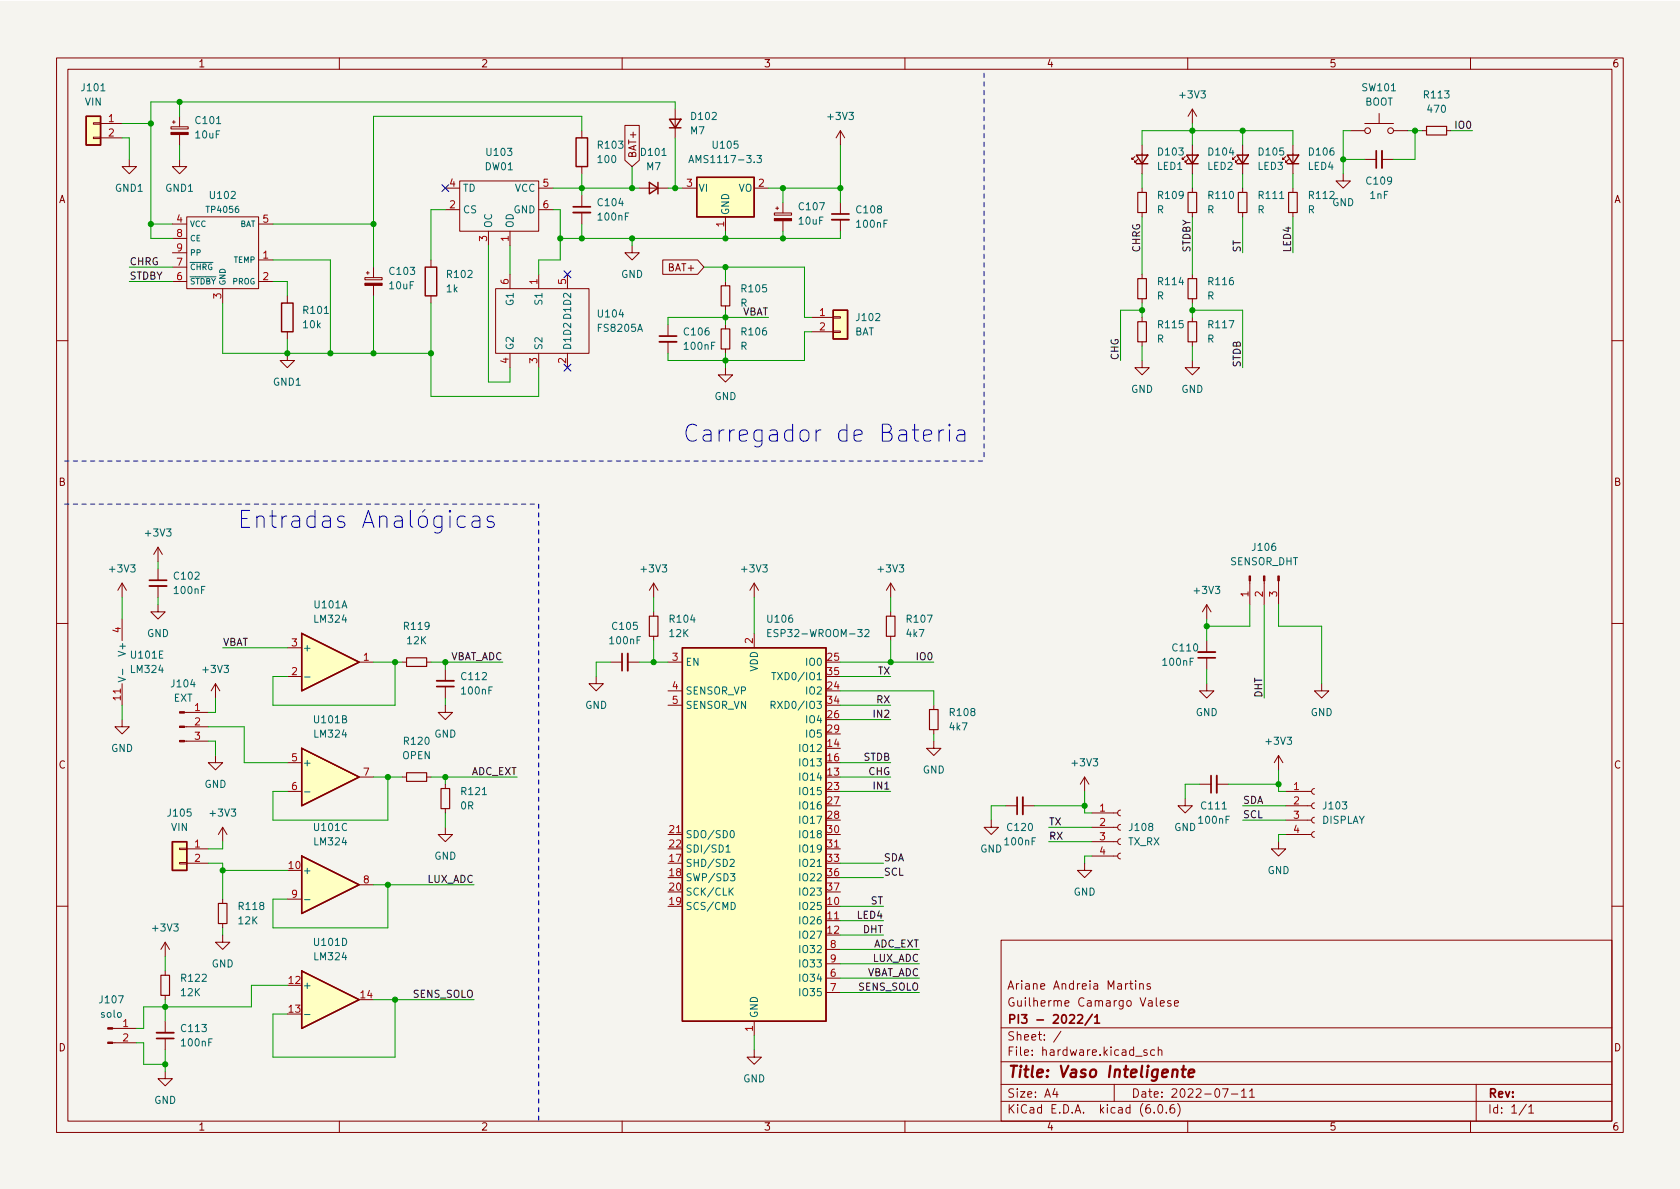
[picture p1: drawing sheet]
<svg xmlns="http://www.w3.org/2000/svg" width="297mm" height="210mm" viewBox="0 0 297 210" stroke-linecap="round" stroke-linejoin="round" font-family="sans-serif">
<path d="M0 .2h297v210.1h-297z" fill="#f5f4ef" stroke="#f5f4ef" stroke-width=".18"/>
<g fill="none" stroke="#840000" stroke-width=".18">
<path d="M10 10.2h277v190.1h-277zM12 12.2h273v186.1h-273zM60 10.2v2M110 10.2v2M119.4 19.3v5.1M160 10.2v2M210 10.2v2M210.8 19.3v2.5M210.8 19.3l-.7 1.3M210.8 19.3l.8 1.3M260 10.2v2M16.5 24.3h1.3v.2h-1.3z"/>
<path d="M16.5 21.7h1.3v.3h-1.3zM17.8 21.8h3.8M17.8 24.4h3.8M22.9 28.2v1.3h1.2l-1.2 1.2-1.3-1.2h1.3M30.2 22.4h3.1v.4h-3.1zM30.5 39.6h2.5M30.5 21.6h.5M30.7 21.3v.5M31.7 28.2v1.3h1.3l-1.3 1.2-1.2-1.2h1.2M31.7 20.6v1.8M31.7 23.8v1.8M33 38.3h12.7v12.7h-12.7z"/>
<path d="M45.7 39.6h2.6M78.7 37.1h2.6M78.7 33.3h2.6M81.3 32h13.9v8.9h-13.9zM95.2 37.1h2.6M95.2 33.3h2.6M102.9 23.1v1.3M102.9 29.5v1.2M102.9 34.5v2.1M102.9 37.6v2M110.5 22.2h2.5v6.1l-1.2 1.2-1.3-1.2zM113 33.3h5.1"/>
<path d="M120.6 33.3h2.6M128.3 38.3v2.6M133.3 33.3h2.6M136.9 37.7h3.1v.3h-3.1zM137.2 36.8h.5M137.4 36.6v.5M138.4 35.8v1.9M138.4 39v1.9M148.6 23.1l-.8 1.3M148.6 23.1v2.5M148.6 35.8v2M148.6 38.9v2"/>
<path d="M148.6 23.1l.8 1.3M200.7 27.7l-.5 .5v-.3v.3h.2M201.2 28.2l-.5 .5v-.3v.3h.2M201.9 25.6v5.1M201.9 33.3v.7M201.9 37.6v.7M209.5 27.7l-.5 .5v-.3v.3h.3M210.1 28.2l-.6 .5v-.3v.3h.3M210.8 25.6v5.1M210.8 33.3v.7M210.8 37.6v.7M218.4 27.7l-.5 .5v-.3v.3h.3"/>
<path d="M218.9 28.2l-.5 .5v-.3v.3h.3M219.7 25.6v5.1M219.7 33.3v.7M219.7 37.6v.7M227.3 27.7l-.5 .5v-.3v.3h.3M227.8 28.2l-.5 .5v-.3v.3h.3M228.6 25.6v5.1M228.6 33.3v.7M228.6 37.6v.7M237.5 30.7v1.3h1.3l-1.3 1.3-1.3-1.3h1.3M238.8 23.1h2.5M241.3 21.8h5.1"/>
<path d="M241.3 28.2h2M243.8 20.1v1.7M244.3 28.2h2.1M246.4 23.1h2.5M251.5 23.1h.7M255.8 23.1h.7M30.5 49.8h2.5M30.5 47.2h2.5M30.5 42.2h2.5M30.5 44.7h2.5M39.4 51v2.6M45.7 46h2.6"/>
<path d="M45.7 49.8h2.6M50.8 52.3v1.3M50.8 58.7v1.2M64.5 49.1h3.1v.4h-3.1zM64.8 48.3h.5M65 48v.5M66 47.2v1.9M66 50.5v1.8M76.2 46v1.2M76.2 52.3v1.3M86.4 40.9v2.5M87.6 51h16.5v11.5h-16.5z"/>
<path d="M90.2 40.9v2.5M90.2 48.5v2.5M95.2 48.5v2.5M100.3 48.5v2.5M111.8 43.4v1.3h1.2l-1.2 1.3-1.3-1.3h1.3M117.2 46h6.1l1.2 1.2-1.2 1.3h-6.1zM118.1 57.4v2M128.3 49.8v.7M128.3 54.1v.8M128.3 57.4v.8M143.5 56.1h3.8M143.5 58.7h3.8"/>
<path d="M147.3 58.5h1.3v.3h-1.3zM147.3 56h1.3v.3h-1.3zM201.9 48.5v.8M201.9 52.8v.8M201.9 56.1v.8M210.8 48.5v.8M210.8 52.8v.8M210.8 56.1v.8M10 60.2h2M50.8 62.5v1.2h1.3l-1.3 1.3-1.3-1.3h1.3M90.2 62.5v2.5M95.2 62.5v2.5"/>
<path d="M100.3 62.5v2.5M118.1 60.4v2.1M128.3 65v1.3h1.2l-1.2 1.3-1.3-1.3h1.3M128.3 61.7v.8M201.9 63.7v1.3h1.3l-1.3 1.3-1.2-1.3h1.2M201.9 60.4v.8M210.8 63.7v1.3h1.3l-1.3 1.3-1.3-1.3h1.3M210.8 60.4v.8M285 60.2h2M27.9 96.8l-.7 1.2M27.9 96.8v2.5M27.9 96.8l.8 1.2"/>
<path d="M10 110.2h2M21.6 103.1l-.8 1.3M21.6 103.1v2.6M21.6 109.5v3.8M21.6 103.1l.8 1.3M27.9 106.9v1.3h1.3l-1.3 1.3-1.2-1.3h1.2M27.9 100.6v2M27.9 103.6v2.1M50.8 119.6h2.5M50.8 114.5h2.5M63.5 117.1h2.5M71.1 117.1h.8"/>
<path d="M75.4 117.1h.8M78.7 118.4v2M105.4 119.6v1.3h1.3l-1.3 1.3-1.3-1.3h1.3M107.9 117.1h2.1M111 117.1h2M115.6 103.1l-.8 1.3M115.6 103.1v2.6M115.6 108.2v.8M115.6 112.5v.8M115.6 103.1l.7 1.3M118.1 117.1h2.5M133.3 103.1v2.6"/>
<path d="M133.3 112v2.5M133.3 103.1l-.7 1.3M133.3 103.1l.8 1.3M157.5 103.1l-.8 1.3M157.5 103.1v2.6M157.5 108.2v.8M157.5 112.5v.8M157.5 103.1l.7 1.3M213.4 106.9l-.8 1.3M213.4 106.9v2.6M213.4 113.3v2M213.4 116.3v2.1"/>
<path d="M213.4 106.9l.7 1.3M221 102.7v4.2M223.5 102.7v4.2M226.1 102.7v4.2M285 110.2h2M21.6 127.2v1.3h1.3l-1.3 1.3-1.3-1.3h1.3M21.6 120.9v3.8M32.6 131.1h4.2M32.6 128.5h4.2M32.6 126h4.2M38.1 133.6v1.3h1.3l-1.3 1.2-1.3-1.2h1.3M38.1 120.9l-.8 1.3"/>
<path d="M38.1 120.9v2.5M38.1 120.9l.8 1.3M50.8 134.9h2.5M50.8 139.9h2.5M63.5 137.4h2.5M71.1 137.4h.8M75.4 137.4h.8M78.7 124.7v1.3h1.3l-1.3 1.2-1.2-1.2h1.2M78.7 121.4v2M78.7 138.7v.7M118.1 122.2h2.5M118.1 124.7h2.5"/>
<path d="M165.1 131.1v1.2h1.3l-1.3 1.3-1.3-1.3h1.3M165.1 124.7v.8M165.1 129v.8M191.8 137.4l-.8 1.3M191.8 137.4v2.5M191.8 137.4l.7 1.3M212.1 138.7h2M213.4 120.9v1.3h1.2l-1.2 1.2-1.3-1.2h1.3M215.1 138.7h2.1M226.1 133.6v2.5M226.1 133.6l-.8 1.3M226.1 133.6l.7 1.3"/>
<path d="M227.3 139.9h4.6M232.4 139.4l-.3 .2-.2 .3 .2 .4 .3 .2M233.7 120.9v1.3h1.2l-1.2 1.2-1.3-1.2h1.3M31.7 152.5h1.3v.3h-1.3zM31.7 150h1.3v.2h-1.3zM33 150.1h3.8M33 152.6h3.8M39.4 146.3v2.5M39.4 159v.8M39.4 146.3l-.8 1.3M39.4 146.3l.7 1.3M50.8 159h2.5"/>
<path d="M63.5 156.5h2.5M78.7 146.3v1.3h1.3l-1.3 1.2-1.2-1.2h1.2M78.7 143v.8M118.1 147.6h2.5M146 150.1h2.6M175.3 145v1.3h1.2l-1.2 1.3-1.3-1.3h1.3M177.8 142.5h2M180.8 142.5h2.1M191.8 152.6v1.3h1.2l-1.2 1.3-1.3-1.3h1.3M193 151.4h4.6M193 148.8h4.6M193 146.3h4.6"/>
<path d="M193 143.8h4.6M198.1 150.9l-.3 .1-.2 .4 .2 .3 .3 .2M198.1 148.3l-.3 .2-.2 .3 .2 .4 .3 .1M198.1 145.8l-.3 .1-.2 .4 .2 .4 .3 .1M198.1 143.3l-.3 .1-.2 .4 .2 .3 .3 .2M209.5 141.2v1.3h1.3l-1.3 1.3-1.2-1.3h1.2M226.1 148.8v1.3h1.2l-1.2 1.3-1.3-1.3h1.3M227.3 147.6h4.6M227.3 142.5h4.6M227.3 145h4.6M232.4 147.1l-.3 .1-.2 .4 .2 .3 .3 .2M232.4 144.5l-.3 .2-.2 .3 .2 .4 .3 .1"/>
<path d="M232.4 142l-.3 .1-.2 .4 .2 .3 .3 .2M10 160.2h2M29.2 166.6l-.8 1.3M29.2 166.6v2.6M29.2 171.7v.8M29.2 176v.8M29.2 166.6l.8 1.3M39.4 165.3v1.3h1.2l-1.2 1.3-1.3-1.3h1.3M39.4 163.3v.8M146 162.8h2.6M146 173h2.6M146 175.5h2.6"/>
<path d="M146 167.9h2.6M146 170.4h2.6M177 166.3h108v32h-108zM199.7 173.9h.6M199.9 173.4v1.3l.4 .2M200.8 173.4v.2M200.8 173.9v1M201.5 174.1l.2-.2 .4 .1v.9M201.5 173.9v1M203.4 174l-.4-.1-.2 .2 .1 .3 .5 .1v.4h-.6M204.4 176.4v1.3l.2 .2M205.1 177.4l.8-.1-.1-.3-.4-.1-.3 .2 .1 .8h.6"/>
<path d="M207 177l-.4-.1-.2 .2 .1 .3 .5 .1v.4h-.6M207.6 177.4l.8-.1-.1-.3-.4-.1-.3 .2 .1 .8h.6M285 160.2h2M19.9 184.4h4.2M19.9 181.9h4.2M29.2 189.5v1.2h1.3l-1.3 1.3-1.3-1.3h1.3M29.2 180.6v2M29.2 183.6v2.1M60 198.3v2M110 198.3v2M133.3 185.7v1.2h1.3l-1.3 1.3-1.2-1.3h1.2M133.3 180.6v2.5"/>
<path d="M160 198.3v2M177 194.8h108M177 191.8h108M177 187.8h108M177 181.8h108M186.5 192.5l-.4 1h1M186.9 193v1M187.6 182.4l-1.3 1.9M197 191.8v3M200.8 186.8h1.1M202.8 185.7l-.4-.1-.2 .2 .1 .3 .5 .1v.4h-.6M204.1 196.7v.1"/>
<path d="M204.1 185.7l-.4-.1-.3 .3v.4l.2 .3h.5M204.8 185.8l.2-.2 .4 .1v.9M204.8 185.1v1.5M204.9 195.4l.2-.1a.81 .81 0 0 1 .6 .7 .81 .81 0 0 1-.3 .8h-.2a.81 .81 0 0 1-.6-.6 .81 .81 0 0 1 .3-.8zM206.2 196.7v.1M207.6 195.3a.59 .59 0 0 0-.7 .7v.5l.1 .3h.4l.2-.1 .1-.5-.1-.2-.5-.1-.2 .3M208.2 195.1a1.72 1.72 0 0 1 0 2.3M210 198.3v2M216.1 192.5h1l-.6 1.5M217.7 193.5h1.2M219.5 193l.4-.5v1.5M219.5 194h.9"/>
<path d="M220.9 193l.5-.5v1.5M220.9 194h.9M260 198.3v2M261 191.8v6.5M269.9 195.3l-1.3 1.9M270.3 195.8l.4-.5v1.5M270.3 196.8h.9"/>
<circle cx="241.8" cy="23.1" r=".51"/>
<circle cx="245.9" cy="23.1" r=".51"/>
</g>
<path d="M207.4 189.3a.49 .49 0 0 1 .8 .1l-.1 1.1M208.9 189.1h.8M209.3 188.5l-.2 1.7v.2l.4 .1M210.2 189.8l.9-.2v-.4l-.6-.1-.3 .3v1l.2 .1 .6-.1" fill="none" stroke="#840000" stroke-width=".4"/>
<g fill="none" stroke="#840000" stroke-width=".3">
<path d="M101.3 36.6h3.1M147.1 37.8h3M243.3 26.7v3M116.6 59.4h3M26.4 102.6h3.1M110 115.6v3M211.8 116.3h3.1M77.2 121.4h3.1M214.1 137.2v3M179.8 141v3M189.1 179.6l.6-.2 .2 .2 .1 .3-.9 1h.9M190.6 179.6l.5-.2 .2 .2 .1 .3-.9 1h.9"/>
<path d="M193.1 179.4l-1.3 1.9M193.6 179.9l.4-.5v1.5M27.7 183.6h3M193.6 180.9h.8"/>
</g>
<g fill="#840000" stroke="#840000" stroke-width=".18">
<path d="M31.7 130.9h.9v.3h-.9z"/>
<path d="M31.7 128.4h.9v.2h-.9z"/>
<path d="M31.7 125.9h.9v.2h-.9z"/>
<path d="M64.5 50.1h3.1v.4h-3.1z"/>
<path d="M19 184.3h.9v.2h-.9z"/>
<path d="M19 181.7h.9v.3h-.9z"/>
<path d="M30.2 23.4h3.1v.4h-3.1z"/>
<path d="M136.9 38.7h3.1v.3h-3.1z"/>
<path d="M225.9 101.8h.3v.9h-.3z"/>
<path d="M223.4 101.8h.2v.9h-.2z"/>
<path d="M220.9 101.8h.2v.9h-.2z"/>
</g>
<g fill="none" stroke="#840000" stroke-width=".25">
<path d="M15.2 20.6h2.6v5h-2.6zM101.9 24.4h2v5.1h-2zM114.8 32.3l1.5 1-1.5 1zM116.3 32.3v2M118.4 21.1h2l-1 1.5zM118.4 22.6h2M123.2 31.4h10.1v6.9h-10.1zM200.9 27.4h2l-1 1.6zM200.9 29h2M209.8 27.4h2l-1 1.6zM209.8 29h2M218.7 27.4h2l-1 1.6z"/>
<path d="M218.7 29h2M227.6 27.4h2l-1 1.6zM227.6 29h2M49.8 53.6h2v5.1h-2zM75.2 47.2h2v5.1h-2zM147.3 54.9h2.6v5h-2.6zM53.3 112l10.2 5.1-10.2 5.1zM120.6 114.5h25.4v66.1h-25.4zM53.3 132.3l10.2 5.1-10.2 5.1zM30.5 148.8h2.5v5.1h-2.5zM53.3 151.4l10.2 5.1-10.2 5zM53.3 171.7l10.2 5.1-10.2 5.1z"/>
</g>
<g fill="#ffffc2" stroke="#ffffc2" stroke-width=".18">
<path d="M53.3 171.7l10.2 5.1-10.2 5.1z"/>
<path d="M53.3 112l10.2 5.1-10.2 5.1z"/>
<path d="M53.3 151.4l10.2 5.1-10.2 5z"/>
<path d="M120.6 114.5h25.4v66.1h-25.4z"/>
<path d="M30.5 148.8h2.5v5.1h-2.5z"/>
<path d="M15.2 20.6h2.6v5h-2.6z"/>
<path d="M53.3 132.3l10.2 5.1-10.2 5.1z"/>
<path d="M123.2 31.4h10.1v6.9h-10.1z"/>
<path d="M147.3 54.9h2.6v5h-2.6z"/>
</g>
<g fill="none" stroke="#006464" stroke-width=".18">
<path d="M121.8 28.8l.4-1.3 .4 1.3M121.9 28.4h.6M133.8 27.5h.8l-.4 .5 .4 .1v.5l-.2 .2-.6-.2M20.9 119.7l1.3 .5-1.3 .4M21.7 118.3v1M53.8 119.7h1M135.8 111.9h.4M136.4 111.3h-.6v1.3h.6M136.5 118.9h.7M136.8 118.9v1.3M152.9 111.4l.5-.1 .3 .4-.8 .9h.8M136.3 124.7l.6-.1 .2-.2-.1-.3-.7-.1v1.3"/>
<path d="M136.6 124.7l.5 .6M53.8 159.1h1M53.8 140h1M128.4 149.8l.3-.4v1.3M128.4 150.7h.7M129.1 152.1l.5-.1 .2 .3-.8 .9h.8M129.1 157.6l.5 .7M129.2 154.5h.7l-.4 .5 .4 .1v.5l-.2 .2-.5-.2M129.2 147l.2-.1a.68 .68 0 0 1 .4 .6 .68 .68 0 0 1-.4 .6l-.2-.1-.1-.3zM129.3 159.6a.64 .64 0 0 1 .7 .6 .64 .64 0 0 1-.7 .6zM129.6 157l-.7 .8M53.8 179.4h1"/>
</g>
<g fill="none" stroke="#840000" stroke-width=".2">
<path d="M201.2 34h1.5v3.6h-1.5zM210.1 34h1.5v3.6h-1.5zM218.9 34h1.6v3.6h-1.6zM227.8 34h1.6v3.6h-1.6zM252.2 22.3h3.6v1.6h-3.6zM127.5 58.2h1.5v3.5h-1.5zM127.5 50.5h1.5v3.6h-1.5zM201.2 49.3h1.5v3.5h-1.5zM201.2 56.9h1.5v3.5h-1.5zM210.1 49.3h1.5v3.5h-1.5zM210.1 56.9h1.5v3.5h-1.5zM71.9 116.3h3.5v1.6h-3.5z"/>
<path d="M114.8 109h1.5v3.5h-1.5zM156.7 109h1.5v3.5h-1.5zM71.9 136.6h3.5v1.6h-3.5zM78 139.4h1.5v3.6h-1.5zM164.3 125.5h1.6v3.5h-1.6zM38.6 159.8h1.5v3.5h-1.5zM28.4 172.5h1.6v3.5h-1.6z"/>
</g>
<path d="M101.3 37.6h3.1M147.1 38.9h3M244.3 26.7v3M116.6 60.4h3M26.4 103.6h3.1M111 115.6v3M211.8 115.3h3.1M77.2 120.4h3.1M215.1 137.2v3M180.8 141v3M27.7 182.6h3" fill="none" stroke="#840000" stroke-width=".33"/>
<g fill="none" stroke="#0000c2" stroke-width=".18">
<path d="M163.3 77l1.4-.3-.1-.5-.3-.2h-.6l-.3 .2-.1 .2v1.2l.1 .3 .3 .1h.6l.3-.1M166 76v2M166.9 76a.77 .77 0 0 0-.9 .6M167.9 75l-.2 .2 .2 .1 .1-.1-.1-.2v.3M167.9 76v2M169.3 76.2l.3-.2h.6l.2 .2 .2 .2v1.6M170.6 76.7l-.3 .2h-.7a.59 .59 0 0 0-.5 .5 .59 .59 0 0 0 .5 .6h.7l.3-.1M42.7 91.7h1M44.1 90.3h-1.4v3h1.4M45.4 91.5a.74 .74 0 0 1 1.3 .2v1.6M45.4 91.3v2M47.7 91.3h1.1"/>
<path d="M48.1 90.3v2.5l.2 .3 .5 .2M49.8 91.3v2M50.7 91.3a.77 .77 0 0 0-.9 .5M51.7 91.4l.3-.1h.6l.2 .1 .2 .3v1.6M53 92l-.3 .1h-.7a.59 .59 0 0 0-.5 .6 .59 .59 0 0 0 .5 .6h.7l.3-.2M55.7 91.4l-.3-.1h-.6l-.4 .2-.1 .3v.9l.3 .4 .2 .2h.6l.3-.2M55.7 90.3v3M57.1 91.4l.3-.1h.6l.3 .1 .1 .3v1.6M58.4 92l-.3 .1h-.7a.59 .59 0 0 0-.4 .6 .59 .59 0 0 0 .4 .6h.7l.3-.2M60.8 91.4l-.7-.1-.3 .1-.1 .3 .1 .4 1 .3 .2 .3-.2 .4-.2 .2h-.6l-.3-.2M64.1 93.3l1-3 1 3M64.4 92.4h1.4"/>
<path d="M67.1 91.5a.74 .74 0 0 1 1.3 .2v1.6M67.1 91.3v2M69.8 91.4l.3-.1h.6l.3 .1 .1 .3v1.6M71.1 92l-.3 .1h-.7a.59 .59 0 0 0-.4 .6 .59 .59 0 0 0 .4 .6h.7l.3-.2M72.6 90.3v2.5l.1 .3 .3 .2M74.1 91.5a.81 .81 0 0 1 .8-.3 .81 .81 0 0 1 .7 .6v.9a.81 .81 0 0 1-.8 .6 .81 .81 0 0 1-.8-.6v-.9zM75.1 90.1l-.4 .4M78.1 91.3v2.4a.81 .81 0 0 1-1.3 .4M78.1 91.4l-.3-.1h-.5l-.3 .1-.3 .4v.9l.3 .4 .3 .2h.5l.3-.2M79.6 90.3l-.2 .1 .2 .1 .1-.1-.1-.1v.2M79.6 91.3v2M82.3 91.4l-.3-.1h-.6l-.4 .2-.2 .3v.9l.3 .4 .3 .2h.6l.3-.2"/>
<path d="M83.6 91.4l.2-.1h.6l.3 .1 .1 .3v1.6M84.8 92l-.2 .1h-.8a.59 .59 0 0 0-.4 .6 .59 .59 0 0 0 .4 .6h.8l.2-.2M87.3 91.4l-.7-.1-.3 .1-.2 .3 .2 .4 1 .3 .1 .3-.1 .4-.3 .2h-.6l-.3-.2"/>
</g>
<path d="M174 12.9v68.6M11.4 89.1h83.8M11.4 81.5h162.6M95.2 89.1v109.3" fill="none" stroke="#0000c2" stroke-width=".18" stroke-dasharray=".8 .8"/>
<g fill="none" stroke="#009600" stroke-width=".18">
<path d="M31.7 18v2.6M119.4 19.3v-1.3h-92.7v24.2h3.8M21.6 24.4h1.3v3.8M21.6 21.8h5.1M26.7 39.6h3.8M31.7 25.6v2.6M48.3 39.6h17.7M78.7 37.1h-2.5v8.9M97.8 37.1h1.3v8.9h-3.9v2.5M97.8 33.3h15.2M102.9 23.1v-2.5h-36.9v26.6M102.9 30.7v3.8"/>
<path d="M102.9 39.6v2.6M111.8 29.5v3.8M118.1 33.3h2.5M119.4 24.4v8.9M135.9 33.3h12.7M138.4 33.3v2.5M148.6 25.6v10.2M201.9 25.6v-2.5h26.7v2.5M201.9 30.7v2.6M201.9 38.3v10.2M210.8 21.8v3.8M210.8 30.7v2.6"/>
<path d="M210.8 38.3v10.2M219.7 23.1v2.5M219.7 30.7v2.6M219.7 38.3v6.4M228.6 30.7v2.6M228.6 38.3v6.4M237.5 28.2h3.8M238.8 23.1h-1.3v7.6M248.9 23.1h2.6M250.2 23.1v5.1h-3.8M256.5 23.1h3.8M22.9 49.8h7.6"/>
<path d="M22.9 47.2h7.6M39.4 53.6v8.9h36.8M48.3 46h10.1v16.5M48.3 49.8h2.5v2.5M50.8 59.9v2.6M66 52.3v10.2M76.2 53.6v16.5h19v-5.1M86.4 43.4v24.2h3.8v-2.6M90.2 43.4v5.1M111.8 42.2v1.2M124.5 47.2h17.7v8.9h1.3M128.3 40.9v1.3"/>
<path d="M128.3 47.2v2.6M128.3 54.9v2.5M135.9 56.1h-17.8v1.3M138.4 40.9v1.3M143.5 58.7h-1.3v5h-24.1v-1.2M148.6 40.9v1.3h-49.5M201.9 53.6v2.5M201.9 54.9h-3.8v8.8M210.8 53.6v2.5M210.8 54.9h8.9v10.1M128.3 62.5v2.5M201.9 61.2v2.5"/>
<path d="M210.8 61.2v2.5M27.9 99.3v1.3M21.6 105.7v3.8M27.9 105.7v1.2M39.4 114.5h11.4M66 117.1h5.1M69.8 117.1v7.6h-21.5v-5.1h2.5M76.2 117.1h12.7M78.7 117.1v1.3M107.9 117.1h-2.5v2.5M113 117.1h5.1M115.6 105.7v2.5"/>
<path d="M115.6 113.3v3.8M133.3 105.7v6.3M148.6 117.1h16.5M148.6 119.6h8.9M157.5 105.7v2.5M157.5 113.3v3.8M213.4 109.5v3.8M213.4 118.4v2.5M221 106.9v3.8h-7.6M223.5 106.9v16.5M226.1 106.9v3.8h7.6v10.2M21.6 124.7v2.5"/>
<path d="M36.8 131.1h1.3v2.5M36.8 128.5h6.4v6.4h7.6M38.1 123.4v2.6h-1.3M66 137.4h5.1M68.6 137.4v7.6h-20.3v-5.1h2.5M76.2 137.4h15.2M78.7 123.4v1.3M78.7 137.4v1.3M148.6 137.4h8.9M148.6 124.7h8.9M148.6 134.9h8.9M148.6 122.2h16.5v2.5"/>
<path d="M148.6 139.9h8.9M148.6 127.2h8.9M165.1 129.8v1.3M191.8 139.9v3.9h1.2M212.1 138.7h-2.6v2.5M217.2 138.7h8.9M226.1 136.1v3.8h1.2M36.8 152.6h2.6v6.4M39.4 148.8v1.3h-2.6M39.4 153.9h11.4M66 156.5h17.8M68.6 156.5v7.6h-20.3v-5.1h2.5"/>
<path d="M78.7 143.8v2.5M148.6 152.6h7.6M148.6 155.2h7.6M177.8 142.5h-2.5v2.5M182.9 142.5h8.9M185.4 148.8h7.6M185.4 146.3h7.6M193 151.4h-1.2v1.2M219.7 145h7.6M219.7 142.5h7.6M227.3 147.6h-1.2v1.2M29.2 169.2v2.5"/>
<path d="M29.2 176.8v3.8M39.4 164.1v1.2M50.8 174.2h-6.4v3.8h-19v3.9h-1.3M66 176.8h17.8M69.8 176.8v10.1h-21.5v-7.6h2.5M148.6 165.3h7.6M148.6 167.9h14M148.6 175.5h14M148.6 170.4h14M148.6 173h14M148.6 162.8h7.6M148.6 160.3h7.6"/>
<path d="M24.1 184.4h1.3v3.8h3.8M29.2 185.7v3.8M133.3 183.1v2.6"/>
</g>
<path d="M78.1 32.7l1.2 1.2M79.3 32.7l-1.2 1.2M99.7 47.9l1.2 1.2M100.9 47.9l-1.2 1.2M99.7 64.4l1.2 1.2M100.9 64.4l-1.2 1.2" fill="none" stroke="#000084" stroke-width=".18"/>
<g fill="#009600" stroke="#009600" stroke-width=".18">
<circle cx="69.8" cy="176.8" r=".46"/>
<circle cx="29.2" cy="178" r=".46"/>
<circle cx="29.2" cy="188.2" r=".46"/>
<circle cx="99.1" cy="42.2" r=".46"/>
<circle cx="102.9" cy="33.3" r=".46"/>
<circle cx="26.7" cy="21.8" r=".46"/>
<circle cx="31.7" cy="18" r=".46"/>
<circle cx="26.7" cy="39.6" r=".46"/>
<circle cx="76.2" cy="62.5" r=".46"/>
<circle cx="66" cy="62.5" r=".46"/>
<circle cx="69.8" cy="117.1" r=".46"/>
<circle cx="68.6" cy="137.4" r=".46"/>
<circle cx="115.6" cy="117.1" r=".46"/>
<circle cx="68.6" cy="156.5" r=".46"/>
<circle cx="78.7" cy="117.1" r=".46"/>
<circle cx="78.7" cy="137.4" r=".46"/>
<circle cx="39.4" cy="153.9" r=".46"/>
<circle cx="66" cy="39.6" r=".46"/>
<circle cx="58.4" cy="62.5" r=".46"/>
<circle cx="50.8" cy="62.5" r=".46"/>
<circle cx="102.9" cy="42.2" r=".46"/>
<circle cx="111.8" cy="42.2" r=".46"/>
<circle cx="138.4" cy="33.3" r=".46"/>
<circle cx="128.3" cy="42.2" r=".46"/>
<circle cx="128.3" cy="63.7" r=".46"/>
<circle cx="111.8" cy="33.3" r=".46"/>
<circle cx="119.4" cy="33.3" r=".46"/>
<circle cx="138.4" cy="42.2" r=".46"/>
<circle cx="201.9" cy="54.9" r=".46"/>
<circle cx="128.3" cy="47.2" r=".46"/>
<circle cx="128.3" cy="56.1" r=".46"/>
<circle cx="210.8" cy="23.1" r=".46"/>
<circle cx="148.6" cy="33.3" r=".46"/>
<circle cx="191.8" cy="142.5" r=".46"/>
<circle cx="213.4" cy="110.7" r=".46"/>
<circle cx="226.1" cy="138.7" r=".46"/>
<circle cx="237.5" cy="28.2" r=".46"/>
<circle cx="250.2" cy="23.1" r=".46"/>
<circle cx="157.5" cy="117.1" r=".46"/>
<circle cx="210.8" cy="54.9" r=".46"/>
<circle cx="219.7" cy="23.1" r=".46"/>
</g>
<text font-size="4.2" fill="#0000c2" x="120.6" y="78.2">Carregador de Bateria</text>
<text font-size="2.8" fill="#840000" x="178" y="190.6">Title: Vaso Inteligente</text>
<g font-size="2.1" fill="#840000">
<text x="178" y="178">Guilherme Camargo Valese</text>
<text x="178" y="175">Ariane Andreia Martins</text>
<text x="178" y="184">Sheet: /</text>
<text x="178" y="181">PI3 - 2022/1</text>
<text x="178" y="186.7">File: hardware.kicad_sch</text>
<text x="178" y="196.9">KiCad E.D.A. kicad (6.0.6)</text>
<text x="178" y="194.1">Size: A4</text>
<text x="200" y="194.1">Date: 2022-07-11</text>
<text x="263" y="194.1">Rev:</text>
<text x="263" y="196.9">Id: 1/1</text>
</g>
<g font-size="1.8" fill="#840000">
<text x="35" y="11.9">1</text>
<text x="85" y="11.9">2</text>
<text x="135" y="11.9">3</text>
<text x="185" y="11.9">4</text>
<text x="235" y="11.9">5</text>
<text x="285" y="11.9">6</text>
<text x="112.5" y="28" transform="rotate(-90 112.5 28)">BAT+</text>
<text x="10.3" y="35.9">A</text>
<text x="285.3" y="35.9">A</text>
<text x="118.4" y="48">BAT+</text>
<text x="10.3" y="85.9">B</text>
<text x="285.3" y="85.9">B</text>
<text x="10.3" y="135.9">C</text>
<text x="285.3" y="135.9">C</text>
<text x="10.3" y="185.9">D</text>
<text x="285.3" y="185.9">D</text>
<text x="35" y="199.9">1</text>
<text x="85" y="199.9">2</text>
<text x="135" y="199.9">3</text>
<text x="185" y="199.9">4</text>
<text x="235" y="199.9">5</text>
<text x="285" y="199.9">6</text>
</g>
<g font-size="1.8" fill="#006464">
<text x="14.5" y="16.1">J101</text>
<text x="208.7" y="17.4">+3V3</text>
<text x="240.9" y="16.1">SW101</text>
<text x="251.9" y="17.4">R113</text>
<text x="15" y="18.7">VIN</text>
<text x="34.7" y="21.9">C101</text>
<text x="122.1" y="23.7">M7</text>
<text x="122.3" y="21.2">D102</text>
<text x="146.5" y="21.2">+3V3</text>
<text x="241.3" y="18.7">BOOT</text>
<text x="252.5" y="19.9">470</text>
<text x="34.6" y="24.5">10uF</text>
<text x="86.2" y="27.6">U103</text>
<text x="105.8" y="26.3">R103</text>
<text x="105.8" y="28.8">100</text>
<text x="113.5" y="27.6">D101</text>
<text x="122.8" y="28.8">AMS1117-3.3</text>
<text x="126.2" y="26.3">U105</text>
<text x="204.9" y="27.5">D103</text>
<text x="213.8" y="27.5">D104</text>
<text x="222.7" y="27.5">D105</text>
<text x="231.6" y="27.5">D106</text>
<text x="20.4" y="33.9">GND1</text>
<text x="29.3" y="33.9">GND1</text>
<text x="37.3" y="35.2">U102</text>
<text x="81.8" y="33.9">TD</text>
<text x="85.8" y="30.1">DW01</text>
<text x="91" y="33.9">VCC</text>
<text x="114.3" y="30.1">M7</text>
<text x="123.4" y="33.9">VI</text>
<text x="130.5" y="33.9">VO</text>
<text x="204.6" y="30">LED1</text>
<text x="204.9" y="35.2">R109</text>
<text x="213.5" y="30">LED2</text>
<text x="213.8" y="35.2">R110</text>
<text x="222.4" y="30">LED3</text>
<text x="222.7" y="35.2">R111</text>
<text x="231.3" y="30">LED4</text>
<text x="231.6" y="35.2">R112</text>
<text x="241.7" y="32.6">C109</text>
<text x="242.3" y="35.2">1nF</text>
<text x="81.8" y="37.7">CS</text>
<text x="87" y="40.4" transform="rotate(-90 87 40.4)">OC</text>
<text x="90.8" y="40.4" transform="rotate(-90 90.8 40.4)">OD</text>
<text x="90.8" y="37.7">GND</text>
<text x="105.8" y="36.4">C104</text>
<text x="105.9" y="39">100nF</text>
<text x="128.9" y="38.1" transform="rotate(-90 128.9 38.1)">GND</text>
<text x="141.3" y="39.7">10uF</text>
<text x="141.4" y="37.2">C107</text>
<text x="151.5" y="37.7">C108</text>
<text x="151.6" y="40.3">100nF</text>
<text x="204.5" y="37.7">R</text>
<text x="213.4" y="37.7">R</text>
<text x="222.3" y="37.7">R</text>
<text x="231.2" y="37.7">R</text>
<text x="235.5" y="36.4">GND</text>
<text x="68.9" y="51.1">10uF</text>
<text x="69" y="48.6">C103</text>
<text x="79" y="51.7">1k</text>
<text x="79.2" y="49.1">R102</text>
<text x="90.8" y="53.9" transform="rotate(-90 90.8 53.9)">G1</text>
<text x="95.9" y="53.7" transform="rotate(-90 95.9 53.7)">S1</text>
<text x="109.8" y="49.1">GND</text>
<text x="131.2" y="51.7">R105</text>
<text x="204.5" y="53">R</text>
<text x="204.9" y="50.4">R114</text>
<text x="213.4" y="53">R</text>
<text x="213.8" y="50.4">R116</text>
<text x="53.7" y="58">10k</text>
<text x="53.8" y="55.5">R101</text>
<text x="101" y="56.1" transform="rotate(-90 101 56.1)">D1D2</text>
<text x="105.9" y="56.1">U104</text>
<text x="105.9" y="58.7">FS8205A</text>
<text x="121.1" y="59.3">C106</text>
<text x="130.9" y="54.2">R</text>
<text x="131.2" y="59.3">R106</text>
<text x="151.1" y="59.3">BAT</text>
<text x="151.5" y="56.8">J102</text>
<text x="204.9" y="58">R115</text>
<text x="213.8" y="58">R117</text>
<text x="90.8" y="62" transform="rotate(-90 90.8 62)">G2</text>
<text x="95.9" y="62" transform="rotate(-90 95.9 62)">S2</text>
<text x="101" y="62" transform="rotate(-90 101 62)">D1D2</text>
<text x="121.1" y="61.8">100nF</text>
<text x="130.9" y="61.8">R</text>
<text x="204.5" y="60.6">R</text>
<text x="213.4" y="60.6">R</text>
<text x="48.3" y="68.2">GND1</text>
<text x="126.3" y="70.7">GND</text>
<text x="200" y="69.5">GND</text>
<text x="208.9" y="69.5">GND</text>
<text x="25.9" y="94.9">+3V3</text>
<text x="19.5" y="101.2">+3V3</text>
<text x="113.5" y="101.2">+3V3</text>
<text x="131.3" y="101.2">+3V3</text>
<text x="155.4" y="101.2">+3V3</text>
<text x="217.5" y="99.9">SENSOR_DHT</text>
<text x="221.6" y="97.4">J106</text>
<text x="30.9" y="102.5">C102</text>
<text x="30.9" y="105">100nF</text>
<text x="55.7" y="107.6">U101A</text>
<text x="211.3" y="105">+3V3</text>
<text x="26" y="112.6">GND</text>
<text x="55.7" y="110.1">LM324</text>
<text x="71.5" y="111.4">R119</text>
<text x="72" y="113.9">12K</text>
<text x="107.9" y="113.9">100nF</text>
<text x="108.4" y="111.4">C105</text>
<text x="118.4" y="112.6">12K</text>
<text x="118.5" y="110.1">R104</text>
<text x="135.8" y="110.1">U106</text>
<text x="136.8" y="112.6">ESP32-WROOM-32</text>
<text x="160.3" y="112.6">4k7</text>
<text x="160.4" y="110.1">R107</text>
<text x="22.2" y="115.6" transform="rotate(-90 22.2 115.6)">V+</text>
<text x="23.2" y="119">LM324</text>
<text x="23.3" y="116.5">U101E</text>
<text x="36" y="119">+3V3</text>
<text x="53.5" y="115.2">+</text>
<text x="121.2" y="117.7">EN</text>
<text x="134" y="118.8" transform="rotate(-90 134 118.8)">VDD</text>
<text x="142.7" y="117.7">IO0</text>
<text x="205.7" y="117.7">100nF</text>
<text x="207.4" y="115.2">C110</text>
<text x="30.4" y="121.5">J104</text>
<text x="30.7" y="124.1">EXT</text>
<text x="81.7" y="120.3">C112</text>
<text x="81.7" y="122.8">100nF</text>
<text x="103.4" y="125.3">GND</text>
<text x="121.2" y="122.8">SENSOR_VP</text>
<text x="121.2" y="125.3">SENSOR_VN</text>
<text x="137.5" y="125.3">RXD0/IO3</text>
<text x="137.7" y="120.3">TXD0/IO1</text>
<text x="142.7" y="122.8">IO2</text>
<text x="55.7" y="127.9">U101B</text>
<text x="55.7" y="130.4">LM324</text>
<text x="71.5" y="131.7">R120</text>
<text x="76.8" y="130.4">GND</text>
<text x="142.7" y="127.9">IO4</text>
<text x="142.7" y="130.4">IO5</text>
<text x="168" y="129.2">4k7</text>
<text x="168.1" y="126.6">R108</text>
<text x="211.4" y="126.6">GND</text>
<text x="224" y="131.7">+3V3</text>
<text x="231.7" y="126.6">GND</text>
<text x="19.6" y="133">GND</text>
<text x="53.5" y="135.5">+</text>
<text x="71.2" y="134.2">OPEN</text>
<text x="141.7" y="133">IO12</text>
<text x="141.7" y="135.5">IO13</text>
<text x="163.1" y="136.8">GND</text>
<text x="189.7" y="135.5">+3V3</text>
<text x="36.1" y="139.3">GND</text>
<text x="81.5" y="143.1">0R</text>
<text x="81.7" y="140.6">R121</text>
<text x="141.7" y="138">IO14</text>
<text x="141.7" y="140.6">IO15</text>
<text x="141.7" y="143.1">IO16</text>
<text x="212.5" y="143.1">C111</text>
<text x="234.1" y="143.1">J103</text>
<text x="29.8" y="144.4">J105</text>
<text x="30.3" y="146.9">VIN</text>
<text x="37.3" y="144.4">+3V3</text>
<text x="55.7" y="146.9">U101C</text>
<text x="55.7" y="149.5">LM324</text>
<text x="121.2" y="148.2">SDO/SD0</text>
<text x="141.7" y="145.7">IO17</text>
<text x="141.7" y="148.2">IO18</text>
<text x="177.8" y="149.5">100nF</text>
<text x="178.2" y="146.9">C120</text>
<text x="199.4" y="149.5">TX_RX</text>
<text x="199.8" y="146.9">J108</text>
<text x="207.6" y="146.9">GND</text>
<text x="212.1" y="145.7">100nF</text>
<text x="233.7" y="145.7">DISPLAY</text>
<text x="53.5" y="154.6">+</text>
<text x="76.8" y="152">GND</text>
<text x="121.2" y="153.3">SHD/SD2</text>
<text x="121.2" y="155.8">SWP/SD3</text>
<text x="121.2" y="150.7">SDI/SD1</text>
<text x="141.7" y="150.7">IO19</text>
<text x="141.7" y="153.3">IO21</text>
<text x="141.7" y="155.8">IO22</text>
<text x="173.3" y="150.7">GND</text>
<text x="224.1" y="154.6">GND</text>
<text x="42.3" y="160.9">R118</text>
<text x="121.2" y="160.9">SCS/CMD</text>
<text x="121.2" y="158.4">SCK/CLK</text>
<text x="141.7" y="160.9">IO25</text>
<text x="141.7" y="158.4">IO23</text>
<text x="189.8" y="158.4">GND</text>
<text x="27.1" y="164.7">+3V3</text>
<text x="42.2" y="163.4">12K</text>
<text x="55.7" y="167.3">U101D</text>
<text x="141.7" y="163.4">IO26</text>
<text x="141.7" y="166">IO27</text>
<text x="32.2" y="173.6">R122</text>
<text x="37.4" y="171.1">GND</text>
<text x="55.7" y="169.8">LM324</text>
<text x="141.7" y="173.6">IO34</text>
<text x="141.7" y="168.5">IO32</text>
<text x="141.7" y="171.1">IO33</text>
<text x="17.7" y="177.4">J107</text>
<text x="17.9" y="180">solo</text>
<text x="32.1" y="176.1">12K</text>
<text x="53.5" y="174.9">+</text>
<text x="141.7" y="176.1">IO35</text>
<text x="32.2" y="182.5">C113</text>
<text x="32.2" y="185">100nF</text>
<text x="134" y="180.1" transform="rotate(-90 134 180.1)">GND</text>
<text x="131.4" y="191.4">GND</text>
<text x="27.2" y="195.2">GND</text>
</g>
<g font-size="1.8" fill="#a90000">
<text x="19.2" y="21.6">1</text>
<text x="19.2" y="24.1">2</text>
<text x="79.5" y="33">4</text>
<text x="96" y="33">5</text>
<text x="121.4" y="33">3</text>
<text x="134.1" y="33">2</text>
<text x="31.3" y="39.4">4</text>
<text x="31.3" y="41.9">8</text>
<text x="46.5" y="39.4">5</text>
<text x="79.5" y="36.8">2</text>
<text x="96" y="36.8">6</text>
<text x="128" y="40.1" transform="rotate(-90 128 40.1)">1</text>
<text x="31.3" y="47">7</text>
<text x="31.3" y="44.4">9</text>
<text x="46.5" y="45.7">1</text>
<text x="86.1" y="42.7" transform="rotate(-90 86.1 42.7)">3</text>
<text x="89.9" y="42.7" transform="rotate(-90 89.9 42.7)">1</text>
<text x="31.3" y="49.5">6</text>
<text x="39.1" y="52.8" transform="rotate(-90 39.1 52.8)">3</text>
<text x="46.5" y="49.5">2</text>
<text x="89.9" y="50.3" transform="rotate(-90 89.9 50.3)">6</text>
<text x="95" y="50.3" transform="rotate(-90 95 50.3)">1</text>
<text x="100.1" y="50.3" transform="rotate(-90 100.1 50.3)">5</text>
<text x="144.9" y="55.9">1</text>
<text x="144.9" y="58.4">2</text>
<text x="89.9" y="64.2" transform="rotate(-90 89.9 64.2)">4</text>
<text x="95" y="64.2" transform="rotate(-90 95 64.2)">3</text>
<text x="100.1" y="64.2" transform="rotate(-90 100.1 64.2)">2</text>
<text x="220.7" y="105.5" transform="rotate(-90 220.7 105.5)">1</text>
<text x="223.3" y="105.5" transform="rotate(-90 223.3 105.5)">2</text>
<text x="225.8" y="105.5" transform="rotate(-90 225.8 105.5)">3</text>
<text x="21.3" y="111.9" transform="rotate(-90 21.3 111.9)">4</text>
<text x="133.1" y="113.8" transform="rotate(-90 133.1 113.8)">2</text>
<text x="51.6" y="119.4">2</text>
<text x="51.6" y="114.3">3</text>
<text x="64.3" y="116.8">1</text>
<text x="118.9" y="116.8">3</text>
<text x="146.3" y="116.8">25</text>
<text x="146.3" y="119.4">35</text>
<text x="21.3" y="123.8" transform="rotate(-90 21.3 123.8)">11</text>
<text x="34.4" y="125.7">1</text>
<text x="118.9" y="121.9">4</text>
<text x="118.9" y="124.5">5</text>
<text x="146.3" y="121.9">24</text>
<text x="146.3" y="124.5">34</text>
<text x="34.4" y="128.3">2</text>
<text x="34.4" y="130.8">3</text>
<text x="146.3" y="127">26</text>
<text x="146.3" y="129.5">29</text>
<text x="51.6" y="134.6">5</text>
<text x="64.3" y="137.2">7</text>
<text x="146.3" y="137.2">13</text>
<text x="146.3" y="132.1">14</text>
<text x="146.3" y="134.6">16</text>
<text x="51.6" y="139.7">6</text>
<text x="146.3" y="139.7">23</text>
<text x="146.3" y="142.2">27</text>
<text x="194.5" y="143.5">1</text>
<text x="228.7" y="139.7">1</text>
<text x="228.7" y="142.2">2</text>
<text x="34.4" y="149.9">1</text>
<text x="118.4" y="147.3">21</text>
<text x="118.4" y="149.9">22</text>
<text x="146.3" y="144.8">28</text>
<text x="146.3" y="147.3">30</text>
<text x="146.3" y="149.9">31</text>
<text x="194.5" y="146">2</text>
<text x="194.5" y="148.6">3</text>
<text x="228.7" y="144.8">3</text>
<text x="228.7" y="147.3">4</text>
<text x="34.4" y="152.4">2</text>
<text x="51.1" y="153.7">10</text>
<text x="118.4" y="152.4">17</text>
<text x="118.4" y="154.9">18</text>
<text x="146.3" y="152.4">33</text>
<text x="146.3" y="154.9">36</text>
<text x="194.5" y="151.1">4</text>
<text x="51.6" y="158.7">9</text>
<text x="64.3" y="156.2">8</text>
<text x="118.4" y="160">19</text>
<text x="118.4" y="157.5">20</text>
<text x="146.3" y="160">10</text>
<text x="146.3" y="157.5">37</text>
<text x="146.3" y="162.6">11</text>
<text x="146.3" y="165.1">12</text>
<text x="146.8" y="167.6">8</text>
<text x="51.1" y="174">12</text>
<text x="146.8" y="172.7">6</text>
<text x="146.8" y="170.2">9</text>
<text x="51.1" y="179.1">13</text>
<text x="63.8" y="176.5">14</text>
<text x="146.8" y="175.3">7</text>
<text x="21.7" y="181.6">1</text>
<text x="21.7" y="184.1">2</text>
<text x="133.1" y="182.4" transform="rotate(-90 133.1 182.4)">1</text>
</g>
<g font-size="1.8" fill="#0f0f0f">
<text x="257.5" y="22.8">IO0</text>
<text x="22.9" y="46.9">CHRG</text>
<text x="201.6" y="44.7" transform="rotate(-90 201.6 44.7)">CHRG</text>
<text x="210.5" y="44.7" transform="rotate(-90 210.5 44.7)">STDBY</text>
<text x="219.4" y="44.7" transform="rotate(-90 219.4 44.7)">ST</text>
<text x="228.3" y="44.7" transform="rotate(-90 228.3 44.7)">LED4</text>
<text x="22.9" y="49.4">STDBY</text>
<text x="131.1" y="55.8">VBAT</text>
<text x="197.8" y="63.7" transform="rotate(-90 197.8 63.7)">CHG</text>
<text x="219.4" y="65" transform="rotate(-90 219.4 65)">STDB</text>
<text x="39.4" y="114.2">VBAT</text>
<text x="79.3" y="116.7">VBAT_ADC</text>
<text x="155.2" y="119.3">TX</text>
<text x="162.2" y="116.7">IO0</text>
<text x="155" y="124.4">RX</text>
<text x="223.2" y="123.4" transform="rotate(-90 223.2 123.4)">DHT</text>
<text x="154.7" y="126.9">IN2</text>
<text x="83.2" y="137.1">ADC_EXT</text>
<text x="152.7" y="134.5">STDB</text>
<text x="153.5" y="137.1">CHG</text>
<text x="154.7" y="139.6">IN1</text>
<text x="219.7" y="142.1">SDA</text>
<text x="185.4" y="148.5">RX</text>
<text x="185.4" y="145.9">TX</text>
<text x="219.7" y="144.7">SCL</text>
<text x="156.2" y="152.3">SDA</text>
<text x="156.2" y="154.8">SCL</text>
<text x="75.5" y="156.1">LUX_ADC</text>
<text x="153.9" y="159.9">ST</text>
<text x="151.7" y="162.5">LED4</text>
<text x="152.6" y="165">DHT</text>
<text x="154.3" y="167.5">ADC_EXT</text>
<text x="152.9" y="172.6">VBAT_ADC</text>
<text x="154.2" y="170.1">LUX_ADC</text>
<text x="73" y="176.4">SENS_SOLO</text>
<text x="151.7" y="175.2">SENS_SOLO</text>
</g>
<text font-size="1.5" fill="#006464" x="36.7" y="37.6">TP4056</text>
<g font-size="1.4" fill="#006464">
<text x="33.5" y="40.1">VCC</text>
<text x="42.3" y="40.1">BAT</text>
<text x="33.5" y="47.7">~{CHRG}</text>
<text x="33.5" y="42.7">CE</text>
<text x="33.5" y="45.2">PP</text>
<text x="41.3" y="46.5">TEMP</text>
<text x="33.5" y="50.3">~{STDBY}</text>
<text x="39.9" y="50.5" transform="rotate(-90 39.9 50.5)">GND</text>
<text x="41.1" y="50.3">PROG</text>
</g>
</svg>
